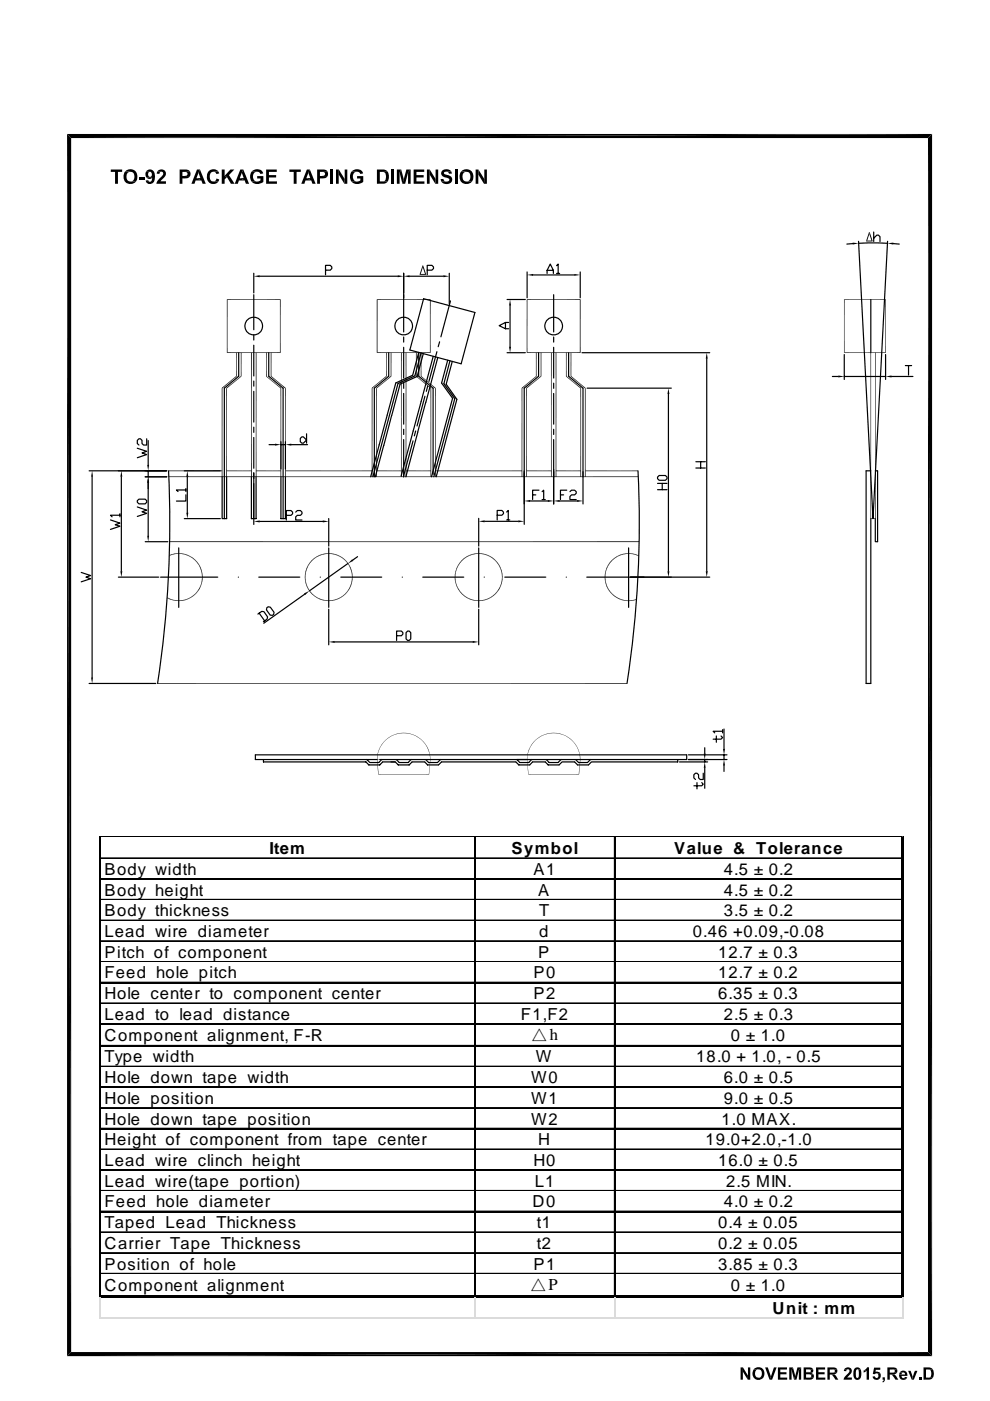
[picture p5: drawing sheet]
<svg xmlns="http://www.w3.org/2000/svg" width="210mm" height="297mm" viewBox="0 0 210 297" stroke-linecap="round" stroke-linejoin="round" font-family="sans-serif">
<g fill="#000">
<path d="M14.2 28.4l.9 258.3-.9 .8zM14.2 28.4l.9 .9v257.4zM71.9 35.9l1.2 2.1-.1 1-1.2-2zM85.1 35.9l.5 2.1-.3 1-.5-2.4zM87.1 35.9v3.1h-.5v-2.4zM91.1 35.9l1.3 2.1-.1 1-1.2-2zM101.5 35.9l1.2 2.1v1l-1.2-2zM15.1 29.3l182.6-.9-.9 .9zM14.2 28.4h183.5l-182.6 .9zM53.8 58.6l1.3-.2v.4zM84.4 58.4l1.2 .2-1.2 .2zM85.6 58.6l1.3-.2v.4z"/>
<path d="M94 58.4l1.3 .2-1.3 .2zM111.8 58.3l1.3-.2v.4zM121.8 58.1l1.3 .2-1.3 .2zM180.8 51.4l1.3 .2-1.2 .3zM188.2 51.6l1.3-.2v.5zM47.1 82.2l3-2.5-2.9 2.7zM47.2 82.4l2.9-2.7 .1 .1zM48 82.2l3.1-2.5-3 2.7zM48.1 82.4l3-2.7 .1 .1zM56.5 79.8l3.1 2.4-.1 .2zM56.5 79.7l3.1 2.5-3.1-2.4zM57.4 79.8l3.2 2.4-.1 .2z"/>
<path d="M57.4 79.8l.2-.1 3 2.5zM78.9 82.2l3-2.5-2.9 2.7zM79 82.4l2.9-2.7 .1 .1zM79.8 82.2l3.1-2.5-3 2.7zM79.9 82.4l3-2.7 .1 .1zM88.3 79.8l3.1 2.4-.1 .2zM88.3 79.7l3.1 2.5-3.1-2.4zM89.3 79.8l3.1 2.4-.1 .2zM89.3 79.7l3.1 2.5-3.1-2.4zM108.2 63.5l.2 1.3h-.4zM108 73.5h.4l-.2 1.3zM110.7 82.2l3-2.5-2.9 2.7z"/>
<path d="M110.8 82.4l2.9-2.7 .1 .1zM111.6 82.2l3.1-2.5-3 2.7zM111.7 82.4l3-2.7 .1 .1zM120.1 79.8l3.1 2.4-.1 .2zM120.1 79.8l.1-.1 3 2.5zM121.1 79.8l3.1 2.4-.1 .2zM121.1 79.8l.1-.1 3 2.5zM149.9 74.8l.2 1.2h-.4zM177.8 79.6l1.3 .2-1.3 .2zM187.8 79.8l1.3-.2v.4zM31.2 98.6h.4l-.2 1.2zM58.3 94.1l1.3 .2-1.3 .2z"/>
<path d="M60.5 94.3l1.3-.2v.4zM141.8 82.3l.2 1.2h-.4zM19.5 99.8l.2 1.3h-.4zM25.7 99.8l.3 1.3h-.5zM31.4 101.1l.2 1.2h-.4zM31.2 113.6h.4l-.2 1.3zM35.9 117.7l.6-.2 .1 .1zM35.9 117.7l.7-.1-.7 .2zM36.5 117.5l.7-.2v.2zM36.5 117.5h.7l-.6 .1zM37.2 117.3h.6v.1zM37.2 117.3l.6 .1-.6 .1z"/>
<path d="M37.8 117.3l.7 .2-.7-.1zM37.8 117.3h.7v.2zM38.5 117.3l.6 .3-.6-.1zM38.5 117.3l.7 .1-.1 .2zM39.5 108.7h.4l-.2 1.3zM39.7 99.8l.2 1.3h-.4zM39.2 117.4l.6 .4-.7-.2zM39.2 117.4l.6 .2v.2zM39.8 117.6l.5 .5-.5-.3zM39.8 117.6l.6 .3-.1 .2zM40.4 117.9l.5 .5-.6-.3zM40.4 117.9l.6 .4-.1 .1z"/>
<path d="M41 118.3l.4 .6-.5-.5zM41 118.3l.5 .4-.1 .2zM41.4 118.9l.1-.2 .3 .6zM41.5 118.7l.4 .5-.1 .1zM41.8 119.3l.1-.1 .3 .7zM41.9 119.2l.4 .6-.1 .1zM53.8 110.6l1.3-.3v.5zM65.3 119.8l.1 .1-.4 .5zM65.4 119.9l-.2 .6-.2-.1zM65.7 119.3l.1 .1-.5 .4zM65.3 119.8l.5-.4-.4 .5zM66.1 118.8l.1 .1-.5 .4z"/>
<path d="M65.7 119.3l.5-.4-.4 .5zM66.1 118.8l.5-.5 .1 .1zM66.1 118.8l.6-.4-.5 .5zM66.6 118.3l.6-.3v.1zM66.6 118.3l.6-.2-.5 .3zM67.2 118l.6-.3v.1zM67.2 118l.6-.2-.6 .3zM67.8 117.7l.6-.2 .1 .1zM67.8 117.7l.7-.1-.7 .2zM68.5 110.3l1.2 .3-1.2 .2zM68.4 117.5l.7-.2v.2zM68.4 117.5h.7l-.6 .1z"/>
<path d="M69.1 117.3h.6v.1zM69.1 117.3l.6 .1-.6 .1zM69.7 117.3l.7 .2-.7-.1zM69.7 117.3h.7v.2zM70.4 117.3l.6 .3-.6-.1zM70.4 117.3l.6 .2v.1zM71 117.5l.6 .3-.6-.2zM71 117.5l.7 .2-.1 .1zM71.7 117.7l.5 .4-.6-.3zM71.7 117.7l.6 .3-.1 .1zM72.3 118l.4 .4-.5-.3zM72.3 118l.5 .3-.1 .1z"/>
<path d="M72.8 118.3l.4 .6-.5-.5zM72.8 118.3l.5 .5-.1 .1zM73.2 118.9l.1-.1 .3 .6zM73.3 118.8l.4 .5-.1 .1zM73.6 119.4l.1-.1 .3 .6zM73.7 119.3l.4 .5-.1 .1zM74.7 118.6l.3 .3-1.2 .6zM97.1 119.8l.2 .1-.5 .5zM97.3 119.9l-.3 .6-.2-.1zM97.5 119.3l.1 .1-.5 .4zM97.1 119.8l.5-.4-.3 .5zM97.9 118.8l.1 .1-.5 .4z"/>
<path d="M97.5 119.3l.5-.4-.4 .5zM97.9 118.8l.5-.5 .1 .1zM97.9 118.8l.6-.4-.5 .5zM98.4 118.3l.6-.3 .1 .1zM98.4 118.3l.7-.2-.6 .3zM99 118l.6-.3v.1zM99 118l.6-.2-.5 .3zM99.6 117.7l.6-.2v.1zM99.6 117.7l.6-.1-.6 .2zM100.2 117.5l.7-.2v.2zM100.2 117.5h.7l-.7 .1zM100.9 117.3h.6v.1z"/>
<path d="M100.9 117.3l.6 .1-.6 .1zM101.5 117.3l.7 .2-.7-.1zM101.5 117.3h.7v.2zM101.5 110.5l1.3-.2v.4zM102.2 117.3l.6 .3-.6-.1zM102.2 117.3l.6 .2v.1zM102.8 117.5l.6 .3-.6-.2zM102.8 117.5l.7 .2-.1 .1zM103.5 117.7l.5 .4-.6-.3zM103.5 117.7l.6 .3-.1 .1zM104.1 118l.4 .4-.5-.3zM104.1 118l.5 .3-.1 .1z"/>
<path d="M104.6 118.3l.4 .6-.5-.5zM104.6 118.3l.5 .5-.1 .1zM105 118.9l.1-.1 .3 .6zM105.1 118.8l.5 .5-.2 .1zM105.4 119.4l.2-.1 .2 .6zM105.6 119.3l.3 .5-.1 .1zM109.9 110.3l1.3 .2-1.3 .2zM111.2 106.2l1.2-.2v.4zM116.2 106l1.2 .2-1.2 .2zM117.4 106.2l1.3-.2v.4zM122.4 106l1.3 .2-1.3 .2zM129 119.8h.1l-.4 .6z"/>
<path d="M129.1 119.8l-.3 .6h-.1zM129.3 119.2l.2 .1-.5 .5zM129 119.8l.5-.5-.4 .5zM129.8 118.7l.1 .1-.6 .4zM129.3 119.2l.6-.4-.4 .5zM129.8 118.7l.5-.4 .1 .1zM129.8 118.7l.6-.3-.5 .4zM130.3 118.3l.6-.4 .1 .1zM130.3 118.3l.7-.3-.6 .4zM130.9 117.9l.6-.3 .1 .2zM130.9 117.9l.7-.1-.6 .2zM131.5 117.6l.7-.2v.2z"/>
<path d="M131.5 117.6h.7l-.6 .2zM132.2 117.4l.7-.1v.2zM132.2 117.4l.7 .1-.7 .1zM132.9 117.3h.6v.1zM132.9 117.3l.6 .1-.6 .1zM133.5 117.3l.7 .2-.7-.1zM133.5 117.3h.7v.2zM134.2 117.3l.6 .4-.6-.2zM134.2 117.3l.7 .2-.1 .2zM134.9 117.5l.5 .4-.6-.2zM134.9 117.5l.6 .3-.1 .1zM184.7 109.9h1l-1 .1z"/>
<path d="M184.7 110l1-.1v.1zM25.5 121.1h.5l-.3 1.3zM35.5 126.7l.5 .4-.6-.3zM35.5 126.7l.6 .2-.1 .2zM36.1 126.9l.5 .4-.6-.2zM36.1 126.9l.6 .2-.1 .2zM36.7 127.1l.6 .3-.7-.1zM36.7 127.1l.6 .2v.1zM37.3 127.3l.7 .1h-.7zM37.3 127.3h.7v.1zM38 127.3l.6 .1h-.6zM38 127.3h.6v.1z"/>
<path d="M38.6 127.3l.6-.2 .1 .2zM38.6 127.3h.7l-.7 .1zM39.2 127.1l.6-.2 .1 .1zM39.2 127.1l.7-.1-.6 .3zM39.8 126.9l.6-.3 .1 .1zM39.8 126.9l.7-.2-.6 .3zM40.4 126.6l.5-.3 .1 .1zM40.4 126.6l.6-.2-.5 .3zM40.9 126.3l.5-.5 .1 .1zM40.9 126.3l.6-.4-.5 .5zM41.8 125.3l.2 .2-.6 .3zM41.4 125.8l.6-.3-.5 .4z"/>
<path d="M42.2 124.8l.1 .1-.5 .4zM41.8 125.3l.5-.4-.3 .6zM42.5 124.2l.1 .1-.4 .5zM42.6 124.3l-.3 .6-.1-.1zM42.2 119.9l.1-.1 .2 .7zM42.7 123.6l.1 .1-.3 .5zM42.3 119.8l.3 .6-.1 .1zM42.8 123.7l-.2 .6-.1-.1zM42.5 120.5l.1-.1 .1 .7zM42.8 123h.2l-.3 .6zM42.7 121.1l.1-.1v.7zM42.8 122.4h.2l-.2 .6z"/>
<path d="M42.6 120.4l.2 .6-.1 .1zM43 123l-.2 .7-.1-.1zM42.8 121.7h.1l-.1 .7zM42.8 121l.1 .7h-.1zM43 122.4v.6h-.2zM42.9 121.7l.1 .7h-.2zM64.5 125.8l1.1-.5-.9 .9zM64.6 122.4h.2l-.1 .6zM64.7 123h.1v.7zM64.7 121.7h.1l-.2 .7zM64.8 122.4v.6h-.1zM64.8 123.7l.2-.1v.7z"/>
<path d="M64.8 121.1h.2l-.3 .6zM64.8 123l.2 .6-.2 .1zM64.8 121.7v.7h-.2zM65 123.6l.2 .6-.2 .1zM65 121.1l-.2 .6h-.1zM65 124.3l.2-.1 .1 .7zM65 120.4l.2 .1-.4 .6zM65.2 124.2l.2 .6-.1 .1zM65.2 120.5l-.2 .6h-.2zM65.3 124.9l.1-.1 .3 .7zM65.4 124.8l.4 .6-.1 .1zM65.7 125.5l.1-.1 .3 .6z"/>
<path d="M65.8 125.4l.4 .5-.1 .1zM66.1 126l.1-.1 .4 .5zM66.2 125.9l.5 .4-.1 .1zM66.7 126.3l.5 .5-.6-.4zM66.7 126.3l.5 .3v.2zM67.2 126.6l.6 .5-.6-.3zM67.2 126.6l.6 .3v.2zM67.8 126.9l.6 .4-.6-.2zM67.8 126.9l.7 .2-.1 .2zM68.5 127.1l.6 .3-.7-.1zM68.5 127.1l.6 .2v.1zM69.1 127.3l.6 .1h-.6z"/>
<path d="M69.1 127.3h.6v.1zM69.7 127.3l.7 .1h-.7zM69.7 127.3h.7v.1zM70.4 127.3l.6-.2v.2zM70.4 127.3h.6l-.6 .1zM69.7 136.1l1.3-.2v.4zM71 127.1l.6-.2 .1 .2zM71 127.1h.7l-.7 .2zM71.6 126.9l.6-.3 .1 .2zM71.6 126.9l.7-.1-.6 .3zM72.2 126.6l.5-.3 .1 .1zM72.2 126.6l.6-.2-.5 .4z"/>
<path d="M72.7 126.3l.5-.4 .1 .1zM72.7 126.3l.6-.3-.5 .4zM73.6 125.4l.1 .1-.5 .4zM73.2 125.9l.5-.4-.4 .5zM74 124.8l.1 .1-.5 .5zM73.6 125.4l.5-.5-.4 .6zM74.3 124.2l.1 .1-.4 .5zM74.4 124.3l-.3 .6-.1-.1zM74.5 123.6l.1 .1-.3 .5zM74 119.9l.1-.1 .2 .7zM74.6 123.7l-.2 .6-.1-.1zM74.1 119.8l.3 .6-.1 .1z"/>
<path d="M74.6 123h.2l-.3 .6zM74.3 120.5l.1-.1 .1 .7zM74.7 122.4h.1l-.2 .6zM74.5 121.1h.1v.6zM74.8 123l-.2 .7-.1-.1zM74.4 120.4l.2 .7h-.1zM74.6 121.7h.2l-.1 .7zM74.8 122.4v.6h-.2zM74.6 121.1l.2 .6h-.2zM74.8 121.7v.7h-.1zM96.4 122.4h.2l-.1 .6zM96.5 123h.1v.7z"/>
<path d="M96.5 121.7h.1l-.2 .7zM96.6 122.4v.6h-.1zM96.6 123l.2 .6-.2 .1zM96.6 123.7l.2-.1v.7zM96.6 121.1h.2l-.3 .6zM96.6 121.7v.7h-.2zM96.8 123.6l.2 .6-.2 .1zM96.8 121.1l-.2 .6h-.1zM96.8 124.3l.2-.1 .1 .7zM96.8 120.4l.2 .1-.4 .6zM97 124.2l.3 .6-.2 .1zM97 120.5l-.2 .6h-.2z"/>
<path d="M97.1 124.9l.2-.1 .2 .7zM97.3 124.8l.3 .6-.1 .1zM97.5 125.5l.1-.1 .3 .6zM97.6 125.4l.4 .5-.1 .1zM97.9 126l.1-.1 .4 .5zM98 125.9l.5 .4-.1 .1zM98.4 126.4l.1-.1 .5 .5zM98.5 126.3l.6 .3-.1 .2zM99.1 126.6l.5 .5-.6-.3zM99.1 126.6l.5 .3v.2zM99.6 126.9l.6 .4-.6-.2zM99.6 126.9l.6 .2v.2z"/>
<path d="M100.2 127.1l.7 .3-.7-.1zM100.2 127.1l.7 .2v.1zM100.3 135.9l1.2 .2-1.2 .2zM100.9 127.3l.6 .1h-.6zM100.9 127.3h.6v.1zM101.5 127.3l.7 .1h-.7zM101.5 127.3h.7v.1zM102.2 127.3l.6-.2v.2zM102.2 127.3h.6l-.6 .1zM102.8 127.1l.6-.2 .1 .2zM102.8 127.1h.7l-.7 .2zM103.4 126.9l.6-.3 .1 .2z"/>
<path d="M103.4 126.9l.7-.1-.6 .3zM104 126.6l.5-.3 .1 .1zM104 126.6l.6-.2-.5 .4zM104.5 126.3l.5-.4 .1 .1zM104.5 126.3l.6-.3-.5 .4zM105.4 125.4l.2 .1-.6 .4zM105 125.9l.6-.4-.5 .5zM105.8 124.8l.1 .1-.5 .5zM105.4 125.4l.5-.5-.3 .6zM106.1 124.2l.1 .1-.4 .5zM106.2 124.3l-.3 .6-.1-.1zM106.3 123.6l.1 .1-.3 .5z"/>
<path d="M105.8 119.9l.1-.1 .2 .7zM106.4 123.7l-.2 .6-.1-.1zM105.9 119.8l.3 .6-.1 .1zM106.4 123h.2l-.3 .6zM106.1 120.5l.1-.1 .1 .7zM106.5 122.4h.1l-.2 .6zM106.3 121.1h.1v.6zM106.6 123l-.2 .7-.1-.1zM106.2 120.4l.2 .7h-.1zM106.4 121.7h.2l-.1 .7zM106.6 122.4v.6h-.2zM106.4 121.1l.2 .6h-.2z"/>
<path d="M106.6 121.7v.7h-.1zM128.2 122.4h.2l-.1 .6zM128.3 123h.1v.6zM128.3 121.7h.1l-.2 .7zM128.4 122.4v.6h-.1zM128.4 123.6h.2v.7zM128.4 123l.2 .6h-.2zM128.4 121l.2 .1-.3 .6zM128.4 121.7v.7h-.2zM128.6 123.6l.2 .6-.2 .1zM128.6 121.1l-.2 .6h-.1zM128.6 124.3l.2-.1 .1 .6z"/>
<path d="M128.7 120.4h.1l-.4 .6zM128.8 124.2l.2 .6h-.1zM128.8 120.4l-.2 .7-.2-.1zM128.9 124.8h.1l.2 .6zM129 124.8l.4 .5-.2 .1zM129.2 125.4l.2-.1 .3 .6zM129.4 125.3l.4 .5-.1 .1zM129.7 125.9l.1-.1 .3 .5zM129.8 125.8l.4 .4-.1 .1zM130.2 126.2l.5 .5-.6-.4zM130.2 126.2l.5 .4v.1zM130.7 126.6l.5 .4-.5-.3z"/>
<path d="M130.7 126.6l.6 .3-.1 .1zM131.3 126.9l.5 .3-.6-.2zM131.3 126.9l.6 .2-.1 .1zM131.9 127.1l.6 .3-.7-.2zM131.9 127.1l.6 .1v.2zM132.5 127.2l.6 .2h-.6zM132.5 127.2l.6 .1v.1zM133.1 127.3l.7 .1h-.7zM133.1 127.3h.7v.1zM133.8 127.3l.6-.1v.1zM133.8 127.3h.6l-.6 .1zM134.4 127.2l.6-.2v.1z"/>
<path d="M134.4 127.2l.6-.1-.6 .2zM141.6 121.1h.4l-.2 1.3zM149.7 121.1h.4l-.2 1.3zM19.3 143.7h.4l-.2 1.2zM80.1 159.7l-.1 .7zM80.2 159.7l-.2 .7zM80.3 159l-.2 .7zM80.4 159.1l-.3 .6zM80.6 158.4l-.3 .6zM80.7 158.4l-.3 .7zM81 157.8l-.4 .6zM81 157.9l-.4 .5z"/>
<path d="M81.4 157.3l-.4 .5zM81.9 156.8l-.5 .5zM81.4 157.3l.5-.5zM81.9 156.8l.5-.4zM82.4 156.4l.6-.4zM82.4 156.4l.6-.3zM83 156l.6-.3zM83 156l.6-.2zM83.6 155.7l.7-.2zM83.6 155.7l.7-.1zM84.3 155.5l.6-.1zM84.3 155.5h.6z"/>
<path d="M84.9 155.4h.7zM85.6 155.4l.7 .1zM85.6 155.4h.7zM86.3 155.4l.7 .2zM87 155.5l.6 .3zM87.6 155.7l.6 .4zM87.6 155.7l.7 .3zM88.3 156l.5 .4zM88.8 156.4l.5 .4zM88.8 156.4l.6 .4zM89.3 156.8l.5 .5zM89.4 156.8l.5 .5z"/>
<path d="M89.8 157.3l.4 .6zM89.9 157.3l.4 .5zM90.2 157.9l.4 .5zM90.3 157.8l.4 .6zM90.6 158.4l.2 .7zM90.7 158.4l.1 .7zM90.8 159.1l.3 .6zM90.9 159l.2 .7zM111.9 159.7l-.1 .7zM112 159.7l-.2 .7zM112.1 159l-.2 .7zM112.2 159.1l-.3 .6z"/>
<path d="M112.4 158.4l-.3 .6zM112.5 158.4l-.4 .6zM112.8 157.8l-.4 .6zM112.8 157.9l-.4 .5zM113.2 157.3l-.4 .5zM112.8 157.8l.4-.5zM113.7 156.8l-.5 .5zM113.2 157.3l.5-.5zM113.7 156.8l.5-.4zM113.7 156.8l.6-.4zM114.2 156.4l.6-.3zM114.8 156l.6-.3z"/>
<path d="M114.8 156l.6-.2zM115.4 155.7l.7-.2zM115.4 155.7l.7-.1zM116.1 155.5l.7-.1zM116.1 155.5h.7zM116.8 155.4h.6zM117.4 155.4l.7 .1zM118.1 155.4l.7 .2zM118.8 155.5l.6 .3zM119.4 155.7l.6 .4zM120.1 156l.5 .4zM120.7 156.4l.4 .4z"/>
<path d="M120.6 156.4l.6 .4zM121.1 156.8l.5 .5zM121.2 156.8l.4 .5zM121.6 157.3l.4 .6zM121.7 157.3l.4 .5zM122 157.9l.4 .5zM122.1 157.8l.3 .6zM122.4 158.4l.3 .7zM122.7 159.1l.2 .6zM122.7 159l.2 .7zM149.3 159.8h.4l-.2 1.2zM153.4 158.8h.4l-.2 1.2z"/>
<path d="M80 160.4l-.1 .6zM80.1 160.4l-.2 .6zM88.3 161h1zM88.3 161.1l1-.1zM91.1 159.7l.1 .7zM91.2 160.4v.6zM91.2 160.4l.1 .6zM111.8 160.4v.6zM111.9 160.4l-.1 .6zM116.9 161h1zM116.9 161.1l1-.1zM120.1 161h1z"/>
<path d="M120.1 161.1l1-.1zM122.9 159.7l.1 .7zM123 160.4v.6zM122.9 159.7l.2 .7zM123.1 160.4v.6zM149.5 161.5l.2 1.3h-.4zM153.6 161l.2 1.3h-.4zM14.2 287.5l182.6-.8 .9 .8zM14.2 287.5l.9-.8h181.7zM196.8 29.3l.9 258.2-.9-.8zM197.7 28.4v259.1l-.9-258.2z"/>
<path d="M23.5 35.9h2.4v.5h-.9v2.6h-.6v-2.6h-.9z" fill-rule="evenodd"/>
<path d="M26.5 36.4h1.2a1.12 1.12 0 0 0-.8 1.4 1.12 1.12 0 0 0 1.4 .7h.5a1.57 1.57 0 0 1-2.2 .1 1.57 1.57 0 0 1-.1-2.2z" fill-rule="evenodd"/>
<path d="M26.5 36.4a1.57 1.57 0 0 1 2.1-.1 1.57 1.57 0 0 1 .3 2.1l-.1 .1h-1.1a1.1 1.1 0 0 0 .8-1.4 1.1 1.1 0 0 0-1.5-.7z" fill-rule="evenodd"/>
<path d="M31 36.4h.8a.6 .6 0 0 0-.4 .6 .6 .6 0 0 0 .4 .5h-.8l-.2-.5z" fill-rule="evenodd"/>
<path d="M31.1 37.7h1.2a.77 .77 0 0 1-1.2 0z" fill-rule="evenodd"/>
<path d="M30.9 38.3l.6-.1 .3 .3-.8 .1z" fill-rule="evenodd"/>
<path d="M31.1 36.2a1.07 1.07 0 0 1 1.3-.1 1.07 1.07 0 0 1 .5 1.2 1.22 1.22 0 0 1-.3 1.3 1.22 1.22 0 0 1-1.4 .3l-.2-.3 1-.1 .3-.8h-1.2l-.1-.2h1a.65 .65 0 0 0-.1-1.1h-.9z" fill-rule="evenodd"/>
<path d="M33.4 36.4h.8l-.2 .1-.2 .4-.6-.1z" fill-rule="evenodd"/>
<path d="M33.5 36.2a1.01 1.01 0 0 1 1.6 .1 1.01 1.01 0 0 1-.5 1.5l-.5 .6h1.1v.6h-2l.2-.7 .7-.7a.65 .65 0 0 0 .5-.5 .65 .65 0 0 0-.2-.7h-1z" fill-rule="evenodd"/>
<path d="M38.1 35.9h1.1a1.05 1.05 0 0 1 1.1 .5h-1.6v.9h1.6l-.5 .5h-1.1v1.2h-.6z" fill-rule="evenodd"/>
<path d="M39 36.4h1.3l.1 .6-.1 .3h-1.6h.3a.54 .54 0 0 0 .6-.1 .54 .54 0 0 0 .1-.6z" fill-rule="evenodd"/>
<path d="M41.8 35.9h.6l-.7 1.9 1 .5h-1.2l-.2 .7h-.7z" fill-rule="evenodd"/>
<path d="M42.4 35.9l1.2 3.1h-.6l-.3-.7-1-.5h.8l-.4-1.2z" fill-rule="evenodd"/>
<path d="M44.3 36.2a1.43 1.43 0 0 1 2 .2 1.53 1.53 0 0 0-1.8 .6 1.04 1.04 0 0 0 .1 1.2 1.04 1.04 0 0 0 1.2 .3h.5a1.42 1.42 0 0 1-1.8 .3 1.42 1.42 0 0 1-.6-1.7z" fill-rule="evenodd"/>
<path d="M45.2 38.5l.5-.2 .2-.5 .6 .2-.2 .5z" fill-rule="evenodd"/>
<path d="M45.3 36.4h1l.2 .4-.6 .1-.2-.3z" fill-rule="evenodd"/>
<path d="M47 35.9h.6v1.4l.5 .2-.5 .6v.9h-.6z" fill-rule="evenodd"/>
<path d="M48.9 35.9h.8l-1.1 1.2 1.2 1.9h-.8l-.9-1.5-.5-.2z" fill-rule="evenodd"/>
<path d="M51 35.9h.6l-.7 1.9 1 .5h-1.2l-.3 .7h-.6z" fill-rule="evenodd"/>
<path d="M51.6 35.9l1.2 3.1h-.6l-.3-.7-1-.5h.8l-.4-1.2z" fill-rule="evenodd"/>
<path d="M53.4 36.4h1.1a1.06 1.06 0 0 0-.9 1 1.06 1.06 0 0 0 .9 1.1h-1.1a1.89 1.89 0 0 1 0-2.1z" fill-rule="evenodd"/>
<path d="M53.4 36.4a1.46 1.46 0 0 1 2.4 .4l-.6 .1-.4-.5z" fill-rule="evenodd"/>
<path d="M53.4 38.5l1.7-.1 .1-.2v-.4h-.7v-.5h1.4v1.2a1.84 1.84 0 0 1-2.5 0z" fill-rule="evenodd"/>
<path d="M56.5 35.9h2.2v.5h-1.7v.7h1.6v.5h-1.6v.9h1.7v.5h-2.2z" fill-rule="evenodd"/>
<path d="M61.4 35.9h2.4v.5h-.9v2.6h-.6v-2.6h-.9z" fill-rule="evenodd"/>
<path d="M65.1 35.9h.6l-.7 1.9 1 .5h-1.2l-.2 .7h-.7z" fill-rule="evenodd"/>
<path d="M65.7 35.9l1.3 3.1h-.7l-.3-.7-1-.5h.8l-.4-1.2z" fill-rule="evenodd"/>
<path d="M67.3 35.9h1.1a1.05 1.05 0 0 1 1.1 .5h-1.6v.9h1.6l-.5 .5h-1.1v1.2h-.6z" fill-rule="evenodd"/>
<path d="M68.2 36.4h1.3l.1 .6-.1 .3h-1.6h.2a.54 .54 0 0 0 .6-.1 .54 .54 0 0 0 .2-.6z" fill-rule="evenodd"/>
<path d="M71.3 35.9h.6l-.1 3.1h-.5z" fill-rule="evenodd"/>
<path d="M73.1 35.9h.6v3.1h-.7z" fill-rule="evenodd"/>
<path d="M74.5 36.4h1.2a1.06 1.06 0 0 0-.9 1 1.06 1.06 0 0 0 .9 1.1h-1.2a1.89 1.89 0 0 1 0-2.1z" fill-rule="evenodd"/>
<path d="M74.5 36.4a1.46 1.46 0 0 1 2.5 .4l-.6 .1-.5-.5z" fill-rule="evenodd"/>
<path d="M74.5 38.5l1.8-.1 .1-.2v-.4h-.7v-.5h1.3v1.2a1.84 1.84 0 0 1-2.5 0z" fill-rule="evenodd"/>
<path d="M79.9 35.9l1.6 .1 .5 .2 .2 .2h-1.6v2.1h1.6a1.9 1.9 0 0 1-1.8 .4l-.5 .1z" fill-rule="evenodd"/>
<path d="M80.8 36.4l1.5 .1a2.07 2.07 0 0 1-.1 2h-1.6h.3a.79 .79 0 0 0 .8-.2 .79 .79 0 0 0 .2-.8 .82 .82 0 0 0-1.1-1.1z" fill-rule="evenodd"/>
<path d="M84.2 35.9h.9l-.3 .7v2.4h-.6z" fill-rule="evenodd"/>
<path d="M86.2 35.9h.9l-.5 .7-.7 2.4h-.6z" fill-rule="evenodd"/>
<path d="M87.7 35.9h2.3v.5h-1.7v.7h1.6v.5h-1.6v.9h1.7v.5h-2.3z" fill-rule="evenodd"/>
<path d="M90.6 35.9h.5v3.1h-.5z" fill-rule="evenodd"/>
<path d="M92.4 35.9h.5v3.1h-.6z" fill-rule="evenodd"/>
<path d="M93.5 38l.5-.1 .3 .5 .4 .1h-1.1z" fill-rule="evenodd"/>
<path d="M93.9 36.1a1.41 1.41 0 0 1 1.8 .3h-1a.33 .33 0 0 0-.4 .1 .33 .33 0 0 0 0 .4l.4 .1a1.06 1.06 0 0 1 1 .6 1.06 1.06 0 0 1-.1 1.1 1.5 1.5 0 0 1-2-.2l1.5-.1 .2-.5-.7-.3a.91 .91 0 0 1-.9-.5 .91 .91 0 0 1 .2-1z" fill-rule="evenodd"/>
<path d="M94.7 36.4h1l.1 .4h-.6l-.3-.4z" fill-rule="evenodd"/>
<path d="M97.8 36.4h1.1a1.12 1.12 0 0 0-.7 1.4 1.12 1.12 0 0 0 1.4 .7h.5a1.57 1.57 0 0 1-2.2 .1 1.57 1.57 0 0 1-.1-2.2z" fill-rule="evenodd"/>
<path d="M97.8 36.4a1.57 1.57 0 0 1 2.1-.1 1.57 1.57 0 0 1 .3 2.1l-.1 .1h-1.2a1.1 1.1 0 0 0 .8-1.4 1.1 1.1 0 0 0-1.4-.7z" fill-rule="evenodd"/>
<path d="M100.9 35.9h.6v3.1h-.6z" fill-rule="evenodd"/>
<path d="M102.7 35.9h.6v3.1h-.6z" fill-rule="evenodd"/>
<path d="M89.6 56.3l.2 .1-.6 1.7h-.2z" fill-rule="evenodd"/>
<path d="M89.8 56.4l.6 1.9h-1.4l.2-.2h.9l-.4-1.4z" fill-rule="evenodd"/>
<path d="M184.3 49.2l.2 .1-.6 1.7-.2 .1z" fill-rule="evenodd"/>
<path d="M184.5 49.3l.6 1.9h-1.4l.2-.2h.9l-.4-1.4z" fill-rule="evenodd"/>
</g>
<path d="M29.5 37.6h1.2v.6h-1.2zM70.1 35.9h.6v3.1h-.6zM83 35.9h.6v3.1h-.6zM96.4 35.9h.6v3.1h-.6z" fill="#000"/>
<g fill="none" stroke="#000" stroke-width=".21">
<path d="M48.2 63.5h11.3l-.1 11.3h-11.2zM50.1 74.8v5M51.1 74.8v5M53.3 74.8v26.3M54.3 74.8v26.3M56.5 74.8v5M57.5 74.8v5M80 63.5h11.2l.1 11.3h-11.3zM81.9 74.8v5M82.9 74.8v5M85.1 74.8v26.3M86.1 74.8v26.3"/>
<path d="M88.3 74.8v5M89.3 74.8v5M111.8 63.5h11.3v11.3h-11.3zM113.7 74.8v5M114.8 74.8v5M116.9 74.8v26.3M117.9 74.8v26.3M120.1 74.8v5M121.1 74.8v5M179.1 63.5h8.7v11.3h-8.7zM184.7 74.8v35.2M185.7 74.8v35.2"/>
<path d="M35.8 99.8h11.3M47.1 82.3v18.8M48.1 82.3v18.8M48.1 99.8h5.2M54.3 99.8h5.3M59.6 82.3v18.8M60.5 82.3v18.8M60.5 99.8h18.4M78.9 82.3v18.8M79.9 99.8h5.2M79.9 82.3v18.8M86.1 99.8h5.3"/>
<path d="M91.4 82.3v18.8M92.3 99.8h18.4M92.3 82.3v18.8M110.7 82.3v18.8M111.7 82.3v18.8M111.7 99.8h5.2M117.9 99.8h5.3M123.2 82.3v18.8M124.1 82.3v18.8M124.1 99.8h11.2M35.8 101.1h99.6M36 114.9h99.6"/>
<path d="M33.4 144.9h99.6M80 161h11.2M80.3 164.2h10.7M111.8 161h11.3M112.1 164.2h10.7"/>
</g>
<g fill="none" stroke="#000" stroke-width=".25">
<path d="M53.8 57.9v4.2M55.1 58.6h29.3M69 57.3h1.1l.3-.4v-.3l-.3-.3h-1.1v2M85.6 57.9v12.5M86.9 58.6h7.1M90.6 57.3h1l.3-.4v-.3l-.3-.3h-1v2M95.3 57.9v6.5M111.8 57.7v5.4M113.1 58.3h8.7M116 58v-.7l.7-1.3 .7 1.3v.7M116 57.3h1.4M118 56.3l.4-.3v2"/>
<path d="M118 58h.7M123.1 57.7v5.4M180.9 51.6l-1.3 .2M182.1 51.2l3.1 58.8 3.1-58.8M182.1 51.6h6.1M185.3 50.5l.7-.7h.3l.3 .4v1M185.3 49.2v2M189.5 51.6l1.2 .2M50.6 74.8v5l-3 2.5v27.7M53.8 62.5v7.4M53.8 71v1.1M53.8 73.2v6.5"/>
<path d="M57 74.8v5l3 2.5v27.7M82.4 74.8v5l-3 2.5v18.8M85.6 71.5v1M85.6 73.6v6.6M88.8 74.7l-1.3 4.9-3.6 1.6-5.3 19.9M88.8 74.8v5l3.1 2.5v18.3M89.3 74.8l-1.3 4.9-3.6 1.6-5.3 19.8M89.8 75l-1.3 4.8-3.6 1.6-1.8 6.7M89.9 63.3l10.8 3-2.9 10.8-10.9-2.9zM91.9 75.5l-2.6 9.6M92.7 74.6l-1.7 6.3M92.9 75.8l-6.8 25.3"/>
<path d="M93.2 72.5l-.3 1M95 76.4l-1.3 4.8 2.3 3.2-4.5 16.7M95.4 76.5l-1.3 4.8 2.4 3.2-4.5 16.6M95.5 63.8l-2 7.6M95.9 76.6l-1.3 4.9 2.3 3.2-4.4 16.4M107.2 68.4v1.3M107.5 74.8h3.9M107.5 63.5h3.9M107.9 68.4h-.7l-1.3 .6 1.3 .7h.7M108.2 64.8v8.7M114.2 74.8v5l-3 2.5v28.9M117.4 62.5v7.9"/>
<path d="M117.4 71.5v1M117.4 73.6v6.6M120.6 74.8v5l3.1 2.5v24.5M123.4 74.8h27.1M149.9 76v45.1M176.6 79.8h1.2M179.1 75.2v5.3M179.1 79.8h8.7M187.8 75.2v5.3M189.1 79.8h4.5M192 77.5h1.4M192.7 77.5v2"/>
<path d="M29.1 95l2 .7-1 .3 1 .4-2 .6M31.1 93v1.4h-.6l-.4-.4v-.6l-.3-.4h-.3l-.4 .4v.6l.4 .4M31.4 93.4v5.2M31.4 99.8v1.3M35.4 99.8h-16.5M35.8 99.8a226.5 226.5 0 0 1-2.4 45.1M39.1 99.8h7.6M53.8 80.8v1.1M53.8 83v6.5M53.8 90.6v1.1M53.8 92.8v6.5M57.1 94.3h1.2"/>
<path d="M59.6 93.6v5.8M59.6 94.3h.9M60.5 93.6v5.8M61.8 94.3h3.4M64 92.6h.3l.7 .7-.7 .7h-.3l-.3-.4v-.6zM65 92v2M83.1 88.1l-3.5 13M85.6 81.2v1.1M85.6 83.4v6.5M85.6 91v1.1M85.6 93.2v7.9M87.6 93.5l-2 7.6"/>
<path d="M88.2 91.4l-.3 1M89.3 85.1l-4.2 15.9M90.1 84l-1.6 6.3M90.7 81.9l-.3 1.1M117.4 81.2v1.1M117.4 83.4v6.5M117.4 91v1.1M117.4 93.2v13.6M124.5 82.3h17.9M135.3 99.8a223.3 223.3 0 0 1-2.3 45.1M141.8 83.5v37.6M147.6 99.2h2"/>
<path d="M147.6 97.9h2M148.6 97.9v1.3M184.7 99.8h-1v45.1h1v-34.9M185.7 99.8h.4v15.1h-.4v-4.9M19.5 101.1v42.6M23.4 110.2l2 .7-1 .4 1 .3-2 .6M25.4 109.2h-2l.4 .4M25.4 108.9v.7M25.7 101.1v20M29.1 106.2l.4-.4h1.3l.3 .4v.3l-.3 .3h-1.3l-.4-.3zM29.1 107.5l2 .7-1 .3 1 .3-2 .7M30.8 101.1h4.6"/>
<path d="M30.8 114.9h4.8M31.4 102.3v11.3M37.9 116.2v12.6M39.1 110h7.6M39.4 104.9v1.3h-2M39.4 103.9h-2l.4 .3M39.4 103.6v.6M39.7 101.1v7.6M47.1 101.1v8.9h1v-8.9M53.3 101.1v8.9h1v-8.9M53.8 100.2v11M55.1 110.6h13.4"/>
<path d="M59.6 101.1v8.9h.9v-8.9M60.7 109.3h1l.4-.4v-.3l-.4-.4h-1v2.1M62.7 108.6l.4-.4h.6l.4 .4v.3l-.4 .4h-.6l-.4 .3v.7h1.4M69.7 116.2v12.6M69.7 109.9v5.9M73.8 119.5l-8.2 5.8M75.8 118l-1 .7M101.5 109.9v5.9M101.5 116.2v12.6M102.8 110.5h7.1M105.5 109.2h.9l.4-.3v-.3l-.4-.4h-.9v2M107.5 108.6l.3-.4v2"/>
<path d="M107.5 110.2h.6M112.4 106.2h3.8M113 104.9h.6M114.3 103.9h-1.3v2M115 104.2l.3-.3v2M115 105.9h.7M118.7 106.2h3.7M118.9 104.9h.6M120.2 103.9h-1.3v2M120.9 104.2l.3-.3h.7l.3 .3v.4l-.3 .3h-.7l-.3 .4v.6h1.3M133.3 116.2v12.6M139.5 103.8h2"/>
<path d="M139.5 102.5h2M139.8 100.8h1.3l.4 .4v.3l-.4 .3h-1.3l-.3-.3v-.3zM140.5 102.5v1.3M17.2 121.4l2 .6-1 .4 1 .3-2 .7M25.1 122.4h8.6M34.1 122.4h12.1M50.5 122.4h.1M54.7 130.2l.8-.6 .5 .1 .7 1.1v.5l-.8 .5M54.9 122.4h8.7M55 130l1.1 1.6M56.6 128.8l.3-.1h.4l.8 1.1-.1 .5-.2 .2-.5-.1-.8-1.1zM64.6 126l-8.7 6.1"/>
<path d="M67.9 122.4h.1M69.7 129.2v7.5M71 136.1h29.3M72.3 122.4h8.7M84.1 134.8h1l.3-.3v-.4l-.3-.3h-1v2M85.3 122.4h.1M86.5 133.8h.3l.3 .3v1.4l-.3 .3h-.3l-.4-.3v-1.4zM89.7 122.4h8.7M101.5 129.2v7.5M102.7 122.4h.1M107.1 122.4h8.7M120.1 122.4h.1"/>
<path d="M150.5 122.4h-26M18.9 144.9h14.1M149.5 158.5v1.3M151.9 156v1.4M152.9 156l.4 .4-.4 .3h-1.6M153.3 155h-2l.3 .4M153.3 154.7v.7M153.6 154.6v4.2M55.9 161v.5h21.7l.6 .7h2.3l.7-.7h2.6M80 161h-2.2l.6 .7h1.9l.7-.7M80.5 161h65.1v-1h-91.4v1h23.6M82.9 161.5h.9l.7 .7h2.3l.6-.7"/>
<path d="M84.1 161l.6 .7h1.9l.6-.7M87.4 161.5h2.7zM90.3 161l.6 .7h1.9l.6-.7M111.8 161h-2.2l.7 .7h1.8l.7-.7M115.9 161l.6 .7h1.9l.6-.7M125.2 161l-.6 .7h-1.9l-.6-.7M143.7 161v.5h-18.3l-.6 .7h-2.3l-.6-.7h-2.7l-.6 .7h-2.3l-.6-.7h-2.7l-.6 .7h-2.4l-.6-.7h-15.8l-.6 .7h-2.3l-.6-.7M144.1 161.5h6M146 160h8.2M147.8 165.9v1.4M148.8 165.9l.4 .4-.4 .3h-1.6M149.2 163.9v1.4h-.7l-.3-.4v-.6l-.4-.4h-.3l-.3 .4v.6l.3 .4"/>
<path d="M149.5 161v.5M149.5 162.8v4.3M153.6 160v1M153.6 162.3v1.3M154.2 161h-8.2"/>
<circle cx="53.8" cy="69.1" r="1.88"/>
<circle cx="85.6" cy="69.1" r="1.88"/>
<circle cx="117.4" cy="69.1" r="1.88"/>
</g>
<path d="M80.1 161v3.2" fill="none" stroke="#000" stroke-width=".36"/>
<path d="M91.1 161v3.2M91.2 161v3.2M122.9 161v3.2M123 161v3.2" fill="none" stroke="#000" stroke-width=".28"/>
<path d="M111.9 161v3.2" fill="none" stroke="#000" stroke-width=".34"/>
<path d="M21.2 177.3h170.8v102.6h-170.8z" fill="#fff"/>
<path d="M21.2 177.2v.1M100.7 177.2v.1M130.3 177.2v.1M191.5 177.2v.1M21.2 275v4.7M21.2 279.4h170.6M100.7 275v4.7M130.3 275v4.7M191.5 275v4.7" fill="none" stroke="#dadcdd" stroke-width=".21"/>
<g fill="none" stroke="#000" stroke-width=".21">
<path d="M21.4 177.4h170.3M100.7 177.5v97.1M130.3 177.5v97.1M21.4 181.9h169.8M21.4 182h169.8M21.4 186.3h169.8M21.4 190.7h169.8M21.4 190.8h169.8M21.4 195.1h169.8M21.4 195.2h169.8M21.4 199.5h169.8M21.4 199.6h169.8"/>
<path d="M21.4 203.9h169.8M21.4 204h169.8M21.4 208.2h169.8M21.4 212.6h169.8M21.4 212.7h169.8M21.4 217h169.8M21.4 221.6h169.8M21.4 226h169.8M21.4 226.1h169.8M21.4 230.4h169.8M21.4 234.8h169.8M21.4 234.9h169.8"/>
<path d="M21.4 239.2h169.8M21.4 243.6h169.8M21.4 243.7h169.8M21.4 248h169.8M21.4 252.4h169.8M21.4 252.5h169.8M21.4 256.8h169.8M21.4 261.2h169.8M21.4 261.3h169.8M21.4 265.6h169.8M21.4 265.7h169.8M21.4 270h169.8"/>
<path d="M21.4 270.1h169.8"/>
</g>
<path d="M130.4 177.5v97.1M21.4 186.4h169.8M21.4 208.4h169.8M21.4 217.1h169.8M21.4 221.8h169.8M21.4 230.5h169.8M21.4 239.3h169.8M21.4 248.1h169.8M21.4 256.9h169.8" fill="none" stroke="#000" stroke-width=".23"/>
<path d="M184.7 63.5v11.3M21.3 177.3v97.7M100.8 177.5v97.1" fill="none" stroke="#000" stroke-width=".25"/>
<path d="M21.4 274.8h170.3" fill="none" stroke="#000" stroke-width=".44"/>
<path d="M191.2 177.5h.5v97.5h-.5zM194.9 292h.5v.5h-.5z" fill="#000"/>
<path d="M21.3 275v4.6M100.8 275v4.6" fill="none" stroke="#dadcdd" stroke-width=".25"/>
<path d="M21.2 279.5h170.5M130.4 275v4.6M191.6 275v4.6" fill="none" stroke="#dadcdd" stroke-width=".23"/>
<g fill="#000">
<path d="M157.6 289.9l1 1.8v.8l-1-1.7zM162.3 289.9h.6l.6 1.9-.3 .7zM168.2 289.9l.5 1.8-.3 .8-.5-2zM169.9 289.9v2.6h-.5v-2z"/>
<path d="M157.1 289.9h.5v2.6h-.5z" fill-rule="evenodd"/>
<path d="M158.6 289.9h.5v2.6h-.5z" fill-rule="evenodd"/>
<path d="M159.9 290.3h1a.95 .95 0 0 0-.7 1.2 .95 .95 0 0 0 1.2 .7h.4a1.35 1.35 0 0 1-1.8 0 1.35 1.35 0 0 1-.1-1.9z" fill-rule="evenodd"/>
<path d="M160.1 290.1a1.36 1.36 0 0 1 1.8 .2 1.36 1.36 0 0 1-.1 1.9l-.9-.1a.95 .95 0 0 0 .6-1.2 .95 .95 0 0 0-1.2-.6h-.4z" fill-rule="evenodd"/>
<path d="M164.1 289.9h.6l-.9 2.6h-.6z" fill-rule="evenodd"/>
<path d="M165 289.9h1.9v.5h-1.4v.5h1.3v.5h-1.3v.7h1.5v.4h-2z" fill-rule="evenodd"/>
<path d="M167.4 289.9h.8l-.3 .6v2h-.5z" fill-rule="evenodd"/>
<path d="M169.1 289.9h.8l-.5 .6-.5 2h-.5z" fill-rule="evenodd"/>
<path d="M170.5 289.9h1.1a.77 .77 0 0 1 .8 .4h-1.4v.7h1.4l-.3 .1 .4 .3h-1.5v.7h1.6a1.64 1.64 0 0 1-1.8 .4h-.3z" fill-rule="evenodd"/>
<path d="M171.3 290.3h1.1v.7h-1.4l.7-.1a.33 .33 0 0 0 .2-.4 .33 .33 0 0 0-.5-.2z" fill-rule="evenodd"/>
<path d="M171.4 291.4h1.1l.1 .7h-1.6l1-.1v-.5z" fill-rule="evenodd"/>
<path d="M173.1 289.9h1.9v.5h-1.4v.5h1.3v.5h-1.3v.7h1.4v.4h-1.9z" fill-rule="evenodd"/>
<path d="M175.5 289.9h1.4l.6 .4-1.5 .1v.6l1.5 .1-.5 .3h-1v1.1h-.5z" fill-rule="evenodd"/>
<path d="M176.1 291.4h.9l.8 1.1h-.6l-.7-.9z" fill-rule="evenodd"/>
<path d="M176.4 290.4l1.1-.1v.8l-1.5-.1h.7a.38 .38 0 0 0 .3-.5 .38 .38 0 0 0-.6-.1z" fill-rule="evenodd"/>
<path d="M179.1 290.3h.7l-.2 .1-.1 .3h-.5z" fill-rule="evenodd"/>
<path d="M179.3 290.1a.85 .85 0 0 1 1.2 .1 .85 .85 0 0 1-.2 1.2l-.6 .7h1v.4h-1.8l.3-.6a1.79 1.79 0 0 0 .9-1.5l-1-.1z" fill-rule="evenodd"/>
<path d="M181.3 290.1a.78 .78 0 0 1 1.2 .2h-.7a1.82 1.82 0 0 0 0 1.8l.7 .1a.86 .86 0 0 1-1.1 .3 .86 .86 0 0 1-.4-1.1l.1-1z" fill-rule="evenodd"/>
<path d="M181.8 290.3h.7l.2 .8-.2 1.1h-.7a1.5 1.5 0 0 0 .3-1.8z" fill-rule="evenodd"/>
<path d="M183.2 290.6h.6l-.6 .4z" fill-rule="evenodd"/>
<path d="M183.2 290.6l.7-.7h.4v2.6h-.5v-1.9z" fill-rule="evenodd"/>
<path d="M185.1 291.8h.5l.2 .3 .9 .1a.88 .88 0 0 1-.9 .4 .88 .88 0 0 1-.7-.8z" fill-rule="evenodd"/>
<path d="M185.6 290.9h.8z" fill-rule="evenodd"/>
<path d="M185.9 291.2l.8-.1 .1 .6-.1 .5h-.8a.51 .51 0 0 0 .4-.5 .51 .51 0 0 0-.4-.5z" fill-rule="evenodd"/>
<path d="M185.4 290h1.3v.4h-.9l-.1 .5h.7l.3 .2-1.6 .2z" fill-rule="evenodd"/>
<path d="M187.2 292h.5v.4a.61 .61 0 0 1-.5 .7v-.2l.2-.4h-.2z" fill-rule="evenodd"/>
<path d="M188.2 289.9h1.5l.6 .4-1.6 .1v.6l1.5 .1-.5 .3h-1v1.1h-.5z" fill-rule="evenodd"/>
<path d="M188.8 291.4h.9l.8 1.1h-.6l-.6-.9z" fill-rule="evenodd"/>
<path d="M189.1 290.4l1.2-.1-.1 .8-1.5-.1h.7a.38 .38 0 0 0 .4-.5 .38 .38 0 0 0-.7-.1z" fill-rule="evenodd"/>
<path d="M190.8 291h.8l-.3 .1-.1 .3h-.5z" fill-rule="evenodd"/>
<path d="M191 290.8l.3-.2a.91 .91 0 0 1 1.2 1.1h-1.3l.3 .5h.8a.92 .92 0 0 1-1.1 .3 .92 .92 0 0 1-.5-1.1h1.3a.54 .54 0 0 0-.8-.4h-.3z" fill-rule="evenodd"/>
<path d="M191.6 292.2l.3-.3 .5 .1-.1 .2z" fill-rule="evenodd"/>
<path d="M192.6 290.6h.5l.5 1.3-.2 .6z" fill-rule="evenodd"/>
<path d="M194.1 290.6h.5l-.8 1.9h-.4z" fill-rule="evenodd"/>
<path d="M195.9 289.9h1.3l.4 .2 .2 .2-1.4 .1v1.7h1.4a2.08 2.08 0 0 1-1.9 .4z" fill-rule="evenodd"/>
<path d="M196.6 290.4l1.2-.1 .2 .5v.8l-.2 .5h-1.4a.92 .92 0 0 0 1.1-.5 .92 .92 0 0 0-.4-1.2z" fill-rule="evenodd"/>
</g>
<g font-size="3.5">
<text x="22.1" y="185.5">Body width</text>
<text x="57.1" y="181">Item</text>
<text x="108.5" y="181">Symbol</text>
<text x="113.2" y="185.5">A1</text>
<text x="143" y="181">Value &amp; Tolerance</text>
<text x="153.5" y="185.5">4.5 ± 0.2</text>
<text x="22.1" y="189.9">Body height</text>
<text x="114.2" y="189.9">A</text>
<text x="153.5" y="189.9">4.5 ± 0.2</text>
<text x="22.1" y="194.3">Body thickness</text>
<text x="114.4" y="194.3">T</text>
<text x="153.5" y="194.3">3.5 ± 0.2</text>
<text x="22.1" y="198.7">Lead wire diameter</text>
<text x="22.1" y="203.1">Pitch of component</text>
<text x="114.1" y="203.1">P</text>
<text x="114.4" y="198.7">d</text>
<text x="146.9" y="198.7">0.46 +0.09,-0.08</text>
<text x="152.3" y="203.1">12.7 ± 0.3</text>
<text x="22.1" y="207.4">Feed hole pitch</text>
<text x="113.2" y="207.4">P0</text>
<text x="152.3" y="207.4">12.7 ± 0.2</text>
<text x="22.1" y="211.8">Hole center to component center</text>
<text x="113.2" y="211.8">P2</text>
<text x="152.3" y="211.8">6.35 ± 0.3</text>
<text x="22.1" y="216.2">Lead to lead distance</text>
<text x="22.1" y="220.6">Component alignment, F-R</text>
<text x="110.5" y="216.2">F1,F2</text>
<text x="112.7" y="220.7">△h</text>
<text x="153.5" y="216.2">2.5 ± 0.3</text>
<text x="155" y="220.6">0 ± 1.0</text>
<text x="22.1" y="225.2">Type width</text>
<text x="113.7" y="225.2">W</text>
<text x="147.7" y="225.2">18.0 + 1.0, - 0.5</text>
<text x="22.1" y="229.6">Hole down tape width</text>
<text x="112.7" y="229.6">W0</text>
<text x="153.5" y="229.6">6.0 ± 0.5</text>
<text x="22.1" y="234">Hole position</text>
<text x="22.1" y="238.4">Hole down tape position</text>
<text x="112.7" y="234">W1</text>
<text x="112.7" y="238.4">W2</text>
<text x="153.1" y="238.4">1.0 MAX.</text>
<text x="153.5" y="234">9.0 ± 0.5</text>
<text x="22.1" y="242.8">Height of component from tape center</text>
<text x="114.2" y="242.8">H</text>
<text x="149.6" y="242.8">19.0+2.0,-1.0</text>
<text x="22.1" y="251.6">Lead wire(tape portion)</text>
<text x="22.1" y="247.2">Lead wire clinch height</text>
<text x="113.2" y="247.2">H0</text>
<text x="113.4" y="251.6">L1</text>
<text x="152.3" y="247.2">16.0 ± 0.5</text>
<text x="154" y="251.6">2.5 MIN.</text>
<text x="22.1" y="256">Feed hole diameter</text>
<text x="112.9" y="256">D0</text>
<text x="153.5" y="256">4.0 ± 0.2</text>
<text x="22.1" y="260.4">Taped Lead Thickness</text>
<text x="113.9" y="260.4">t1</text>
<text x="152.3" y="260.4">0.4 ± 0.05</text>
<text x="22.1" y="264.8">Carrier Tape Thickness</text>
<text x="22.1" y="269.2">Position of hole</text>
<text x="113.2" y="269.2">P1</text>
<text x="113.9" y="264.8">t2</text>
<text x="152.3" y="264.8">0.2 ± 0.05</text>
<text x="152.3" y="269.2">3.85 ± 0.3</text>
<text x="22.1" y="273.8">Component alignment</text>
<text x="112.4" y="273.7">△P</text>
<text x="155" y="273.8">0 ± 1.0</text>
<text x="163.8" y="278.5">Unit : mm</text>
</g>
</svg>
